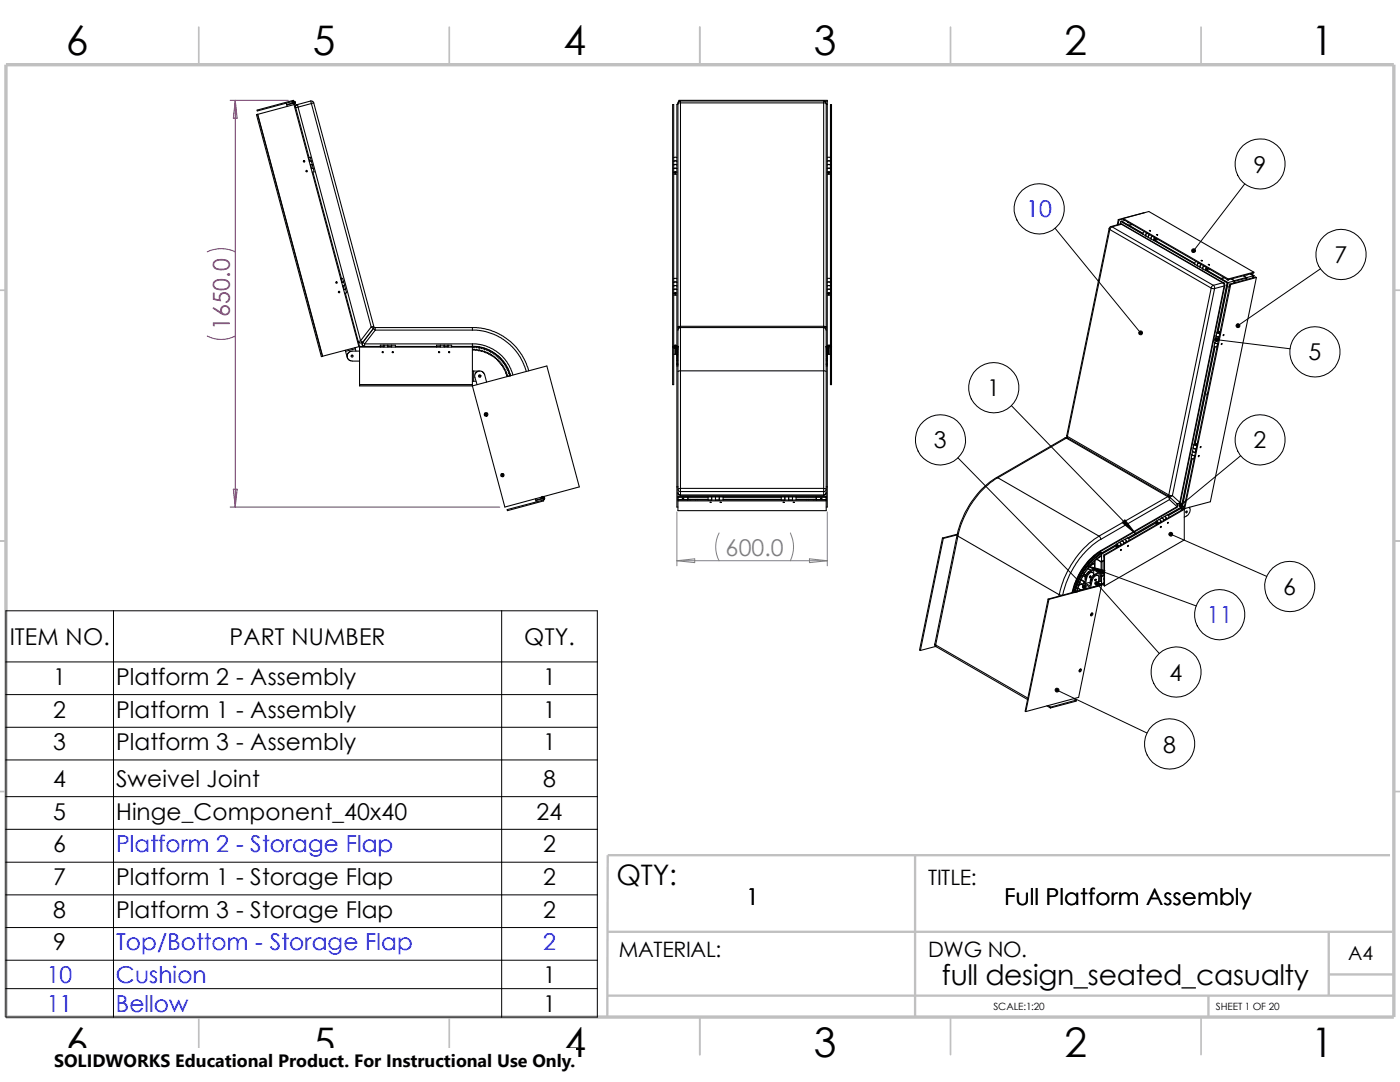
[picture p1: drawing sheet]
<svg xmlns="http://www.w3.org/2000/svg" width="279mm" height="216mm" viewBox="0 0 279 216" stroke-linecap="round" stroke-linejoin="round" font-family="sans-serif">
<g fill="none" stroke="#c0c0c0" stroke-width=".34">
<path d="M39.7 5.4v7.5M89.7 5.4v7.5M139.7 5.4v7.5M189.7 5.4v7.5M239.7 5.4v7.5M-.1 57.9h1.3M278.2 57.9h1.2M-.1 107.9h1.3M278.2 107.9h1.2M-.1 157.9h1.3M278.2 157.9h1.2M39.7 202.9v7.5"/>
<path d="M89.7 202.9v7.5M139.7 202.9v7.5M189.7 202.9v7.5M239.7 202.9v7.5"/>
</g>
<path d="M182.6 170.6v32.3M277.4 170.6h-156.1l-.1 32.3M121.2 198.7h157M121.2 185.9h156.7M241.2 198.7v4.2M265.2 185.9v12.8M265.2 194.4h13" fill="none" stroke="#c0c0c0" stroke-width=".47"/>
<path d="M1.2 12.9h277v190h-277z" fill="none" stroke="#c0c0c0" stroke-width=".68" stroke-linecap="butt"/>
<g fill="none" stroke="#000" stroke-width=".21">
<path d="M51.3 22l7.2-2 .1 .2-7.2 1.9zM51.4 22.8h.1M51.4 22.8l-.2 .1 12.9 48.3 .2-.1M51.4 22.8l12.9 48.3M51.4 22.8l13 48.3M58.3 20.3v.3M58.3 20.6h.1M58.3 20.6l-1.1 .3-.1-.3M58.4 20.6l-.1-.1a.32 .32 0 0 1 .5-.2 .32 .32 0 0 1 0 .5M58.4 20.7l-1.2 .3 .1 .2M58.7 20.9l12.9 48.3M58.7 20.9l-7.3 1.9"/>
<path d="M58.7 20.9l.1-.1 2.9 10.7M58.8 20.4a.16 .16 0 0 1-.1 .3 .15 .15 0 0 1-.2-.2 .16 .16 0 0 1 .3-.1v.1M59.4 20.9l-.4 .1v.5M59.4 20.9l.1 .5M59.5 21.4l12.5 46.6M59.5 21.4l-.5 .1M60.7 32l-.2 .3a.15 .15 0 0 0 .3 0 .16 .16 0 0 0-.1-.3v.1M61.2 34l-.2 .2a.15 .15 0 0 0 .3 0 .15 .15 0 0 0-.1-.2M61.6 31.5l.2 .7M61.6 31.5h-.1M61.6 31.5l.3-.1 .2 .7M61.8 32.2h-.1"/>
<path d="M62 32.9h-.1M62 32.9l.2 .8M62 20.2l.1 .5M62 20.2l-2.6 .7M62 20.2h.4l.2 .3M62.1 32.1l.2 .7M62.1 33.7h.1M62.1 32.1l-.3 .1M62.1 20.7l-2.6 .7M62.1 20.7l12 44.5M62.3 32.8l.2 .8M62.3 32.8l-.3 .1"/>
<path d="M62.4 34.3l5.8 21.3M62.5 33.6l-.3 .1M62.5 33.6l.2 .7-.4 .1M62.6 20.5l-.5 .2M62.6 20.5l12 44.6M134.2 20.9h.3v55.9h-.3zM134.5 33.7h.6M134.5 32.2h.6M134.5 31.5h.6M134.5 34.5h.2M134.5 32.9h.6zM134.6 34.3l.3 .1z"/>
<path d="M134.7 34.5v.3h-.2M135.1 34.4l-.6-.1 .3 .2v.3h.3M135.3 20.8h-.2v80.4h.2M135.5 20.2v-.2h29.6v81.2h-.2M135.5 20.2h.1M135.8 20.2h-.3l-.2 .5M135.8 20.2v.3M135.8 20.2h28.6v.3M135.8 20.5l-.5 .1v52.4M135.8 20.5v44.6M135.8 20.5h28.6M164.4 20.5v44.6"/>
<path d="M164.4 20.1l.4 .3 .1 .3M164.4 20.5l.5 .2M164.6 20.2h.5M164.9 20.7v45.2M164.9 20.8h.2M165.1 34.5h.3M165.1 32.9h.6zM165.1 31.5h.6M165.1 33.7h.6M165.1 32.2h.6M165.3 34.3l.3 .1zM165.4 34.5v.3h-.3"/>
<path d="M165.7 20.9h.2v55.9h-.2zM165.8 34.4l-.7-.1 .4 .2v.3h.2M67.1 56.2l-.1 .2a.15 .15 0 0 0 .3 0 .15 .15 0 0 0-.2-.2v.1M67.6 58.1l-.1 .2a.16 .16 0 0 0 .3 .1 .18 .18 0 0 0-.2-.3v.1M68 55.6h.1M68.1 55.6l.3-.1 .4 1.5M68.1 55.6l.2 .7M68.2 56.3h.1M68.3 56.3h.3zM68.4 57.1h.1M68.5 57.1l.2 .7M68.6 57.8h.1"/>
<path d="M68.8 57l.2 .7M68.8 57l-.3 .1M68.9 58.5l2.9 10.6M69 57.7l.2 .7-.4 .1M69 57.7l-.3 .1M134.5 57.8h.6M134.5 57l.6 .1zM134.5 56.3h.6M134.5 55.6h.6M134.5 58.6h.2M134.6 58.5h.3zM134.7 58.6v.3h-.2"/>
<path d="M135.1 58.5l-.5-.1-.1 .1 .3 .1v.3h.3M165.1 58.6h.3M165.1 57l.6 .1zM165.1 57.7l.6 .1zM165.1 55.6h.6M165.1 56.3h.6zM165.3 58.5h.3zM165.4 58.6v.3h-.3M165.7 58.5h-.6l.4 .1v.3h.2M221.4 45.6l.1 .2M221.4 45.6l-8.5 41.3M221.5 45.8l20.2 11.7"/>
<path d="M221.5 45.8l-8.5 41.3M221.7 45.2l.2 .1M221.7 45.2l-.3 .4M221.9 45.3l-.4 .5M221.9 45.3l20.2 11.6M223.2 43.8l.1 .1M223.2 43.8l-.2 1.1M223.3 43.9l-.2 .9M223.6 44.7h.2M223.6 44.7l-1.9 .5M223.6 44.7h.3M223.7 44.2l5 2.9"/>
<path d="M223.7 44.2l-.1 .5M223.7 44.2l4.4 2.4M223.8 44.7h.1M223.8 44.7l-1.9 .6M223.8 44.7l20.2 11.7M223.9 44.2h.1M223.9 44.7l20.3 11.7h-.2M224.2 43.6l5.1-1.4 20.9 12.1M224.2 43.6l20.9 12.1M224.2 43.6v.2l20.9 12M224.2 43.7l-.9 .2M224.5 44l-.6 .2 1.4 .8"/>
<path d="M225.1 44.3l.2 .1M225.3 45h.1M225.3 45l2.8 1.6M225.9 44.8l-.6 .2M228.3 42.5l-5.1 1.3M228.4 46.2l-.3 .3 .1 .3M228.7 47.1l-.1-.3 .3-.3 .5 .3-.2 .4v.2M228.7 47.1l.5 .3M229.2 47.4l.5 .3M229.4 46l.2 .1zM229.7 47.7l.6 .3M230.3 48l8.2 4.7"/>
<path d="M230.5 48l7.9 4.6M230.5 48l7.9 4.5M230.5 47.9l.1 .1M230.7 47.7h.1M230.7 47.7l-.1 .3M230.8 47.6l-.3 .4a.28 .28 0 0 1-.3-.3 .28 .28 0 0 1 .3-.2l-.5-.4-.3 .2v.4M230.8 46.8l.3 .1zM230.9 47.7h-.2M231.1 47.8l-.5 .2M238.7 52.2l-.3 .3 .1 .2 1.1 .6M239 53v-.3l.2-.2 .6 .3-.3 .3 .1 .2M239.6 53.3l.5 .4"/>
<path d="M239.7 52h.2zM240.1 53.7l4.8 2.7M240.3 53.1l.5 .3-.1 .1a.25 .25 0 0 0-.2 .3 .25 .25 0 0 0 .3 .2 .25 .25 0 0 0 .2-.4h.1M240.3 53.1l-.3 .2 .1 .4M240.3 53.1l-.2 .2v.4M240.8 53.9l4.2 2.5M240.8 53.9l2.9 1.7M240.9 53.9h.1M241 53.7h.1M241 53.7l-.1 .2M241.2 53.6l-.2 .1M241.5 53.8l-.6 .1"/>
<path d="M241.7 57.5l-8.4 41.3M241.7 57.5l.7 .1M242.1 56.9l-.3 .3-.1 .3M242.1 56.9l.3 .4v.3M242.4 57.6l-8.4 41.3M243.6 55.6h.1M243.7 55.6l1.4 .8M243.7 55.6h.1M244 56.4l-1.9 .5M244 56.4l.3 .3v.4M244.2 56.4l.2 .2v.4M244.3 57.1l-1.9 .5"/>
<path d="M244.3 57.1l-8.8 43.1M244.3 55.4l-.6 .2M244.4 57l-.1 .1M244.4 57l-8.8 43.2h-.1M244.9 55.8h.3M244.9 56.4l-2 9.9M245 56.4h-.1M245 56.4l-2 9.9M245.1 56.4l-2 9.8M245.1 55.7v.1M245.4 57.1l-.1 .1M245.4 56.9l-.1 .5"/>
<path d="M245.4 56.7l-9.1 44.7M245.4 56.7l.2 .1M245.6 56.8l-9.2 44.7M245.7 55.7l.6 .3M246.3 56h.1M246.3 56l.1 .1M246.3 56v.5l.1-.5M246.3 56l-1.2 .4M246.4 56.1l-.1 .3M248.2 55l.5 .4M248.7 55.4l-2.4 .6M248.7 55.4h.2"/>
<path d="M248.7 55.4l.1 .1M248.8 55.5l-2.4 .6M248.8 55.5l-.1 .3M248.9 55.4l-.1 .4M248.9 54.8l-.2 .1M249.6 54.6l.7 .4M250.1 55l-.1 .5M250.1 55l-1.2 .4M250.1 55l-.6-.3 .6 .3M250.1 55v.5M250.2 54.3l-5.1 1.4M250.2 54.3v.2l-5.1 1.3"/>
<path d="M250.3 55h-.2M250.3 55l-.1 .4M250.7 55.4l-.1-.1-5.2 1.4M250.7 55.4l-5.1 1.4M250.7 55.4l-9.1 44.7-5.2 1.4M64.4 71.1h-.1M68.9 69.9l.1 .2M69 70.1l.3 1.2M70.8 69.3l.1 .3M70.9 69.6l-1.9 .5M70.9 69.6l.1 .5M71.6 69.2l-7.2 1.9"/>
<path d="M71.8 70.1h-1.9l-.5 .5-.1 .5 .1 .4 .5 .5 1.9 .1M71.8 76.8h22.5zM71.8 69.3h22.5M71.8 69.1l4.8 .1M71.8 69.1v7.9h22.5M71.8 69.1l-.2 .1M72 68l-.5 .2 .3 .3 .5-.2M72 68l.4 .3M72.3 68.3l-.1 .3 .2 .4a.19 .19 0 0 0 .3 .1 .19 .19 0 0 0 .1-.3v-.2M72.4 68.3l.4 .3M72.8 68.6h21.5M74.1 65.2l-2.1 2.8"/>
<path d="M74.1 65.2l.4 .4M74.5 65.6l.4 .3M74.5 65.6l-2.1 2.7M74.6 65.1l-.5 .1M74.6 65.1l-.1 .5M74.9 65.4v.5M74.9 65.4h19.4M74.9 65.9l-2.1 2.7M74.9 65.9h19.4M74.9 65.4l-.4 .2M76.6 69.2v.1M76.6 68.9v.3"/>
<path d="M77.4 69.2h.7M77.4 69.2v.1M77.4 68.9v.3M78.1 69.2v.1M78.1 68.9v.3M78.9 69.3v-.4h-3v.4M78.9 69.1l9 .1M87.9 68.9v.3M87.9 69.2v.1M88.6 68.9v.3M88.6 69.2h.8M88.6 69.2v.1"/>
<path d="M89.4 68.9v.3M89.4 69.2v.1M90.1 69.3v-.4h-3v.4M90.1 69.1h4.2M94.3 68.6l1.4 .1 1.2 .3 2.1 1.1 1.2 .9 1 1.2 .7 1.4 .5 1.2M94.3 68.6v.5M94.3 65.4v.5M94.3 65.4h1.7l2 .6 2.4 1.1 1.4 1 1.2 1.2 1.2 1.6 .8 1.6 .5 1.5M94.3 69.8h.1M94.3 69.1h.1M94.3 69.1l1.2 .1 1.6 .4 2 1.1 .9 .9 .9 1.1 1 2.3M94.3 65.9h1.3l1.5 .3 1.9 .7 1.8 1 1.3 1.2 1.2 1.4 1 1.7 .7 1.9"/>
<path d="M94.3 69.1l.1 .2 .2-.2M94.3 69.1v7.9M94.3 69.8l.1-.1 .2 .1M94.3 77l14.8-4 6.5 24.2-14.8 4zM94.3 74h1.5M94.3 76.1h.7M94.5 74v2.1M94.6 69.8h.1M94.6 69.1l.2 .2 .2-.2 .1 .3 .2-.2 .2 .2 .2-.2 .1 .3 .2-.2M94.6 69.8l.1-.1 .2 .2M94.6 69.1h.1M94.9 69.9l.2-.2 .1 .2"/>
<path d="M94.9 69.9h.1M95.2 69.9l.2-.1 .1 .2 .2-.2 .1 .2 .2-.1 .1 .2 .2-.1 .1 .2M95.2 69.9h.1M96 69.3h.1M96 75a.23 .23 0 0 1-.3 .3 .23 .23 0 0 1-.2-.4 .23 .23 0 0 1 .4 0l.1 .1M96 69.3l.1 .3 .3-.2v.2l.2-.1M96.4 70.2l.2-.1 .1 .2M96.4 70.2h.1M96.6 69.5h.1M96.6 69.5l.1 .3 .3-.2M96.7 74.8l-.3-.6-.4-.2-.6 .1-.5 .3-.2 .9 .5 1.5M96.7 70.3l.2-.1 .1 .2 .2-.1 .1 .2 .2-.1 .1 .3 .2-.1v.2l.3-.1v.3"/>
<path d="M96.7 74.8l.4 1.4M96.7 70.3h.1M97 69.6h.1M97 69.6l.1 .2 .2-.1 .1 .3 .2-.2M97.6 69.8l.1 .3 .2-.1M97.6 69.8h.1M97.9 70l.1 .3 .2-.1M97.9 70h.1M98.1 71l.2-.1 .1 .3M98.1 71h.1M98.2 70.2l.1 .2h.2M98.2 70.2h.1"/>
<path d="M98.4 71.2l.2-.1v.2M98.4 71.2h.1M98.5 70.4h.1M98.5 70.4l.1 .3 .2-.2M98.6 71.3h.1M98.6 71.3h.2v.2h.3v.3M98.8 70.6v.2l.3-.1v.3h.3l-.1 .2h.3M98.8 70.5h.1M99.1 71.8h.1M99.1 71.8l.3-.1-.1 .3M99.4 72h.1M99.4 72h.2l-.1 .2h.3l-.1 .2"/>
<path d="M99.6 71.2v.3l.3-.1-.1 .3h.3l-.1 .3 .3-.1M99.6 71.2h.1M99.7 72.4h.3l-.1 .3h.3l-.1 .2h.3l-.1 .3h.2v.2M99.7 72.4h.1M100.3 72l-.1 .2h.3M100.3 71.9h.1M100.5 73.4l.2 .1-.1 .2 .2 .1v.2M100.5 73.4h.1M100.5 72.2v.3h.3M100.5 72.2h.1M100.8 72.5h.1M100.8 74h.1"/>
<path d="M100.8 72.5l-.1 .3h.2M100.8 74l.2 .1-.1 .2M100.9 74.3h.1M100.9 74.3l.2 .1-.1 .1 .2 .2-.1 .2 .2 .1-.1 .1 .7-.1M100.9 72.8l-.1 .2 .3 .1-.1 .2 .3 .1M100.9 72.8h.1M101.3 73.4h.1M101.3 73.4l-.2 .2 .3 .1-.1 .2 .3 .1M101.6 74l-.2 .3h.3l-.2 .2 .3 .1-.2 .3 .3 .1M101.6 74h.1M134.2 69.3h.3M134.2 69.2h.3"/>
<path d="M134.5 69.5h.2M134.7 69.5v1.2h-.2M134.8 69.5v1.2h.3M135.1 72.8h.1M135.1 72.5h.1M135.1 72.2h.1M135.1 71.9h.1M135.1 71.7h.1M135.1 71.2h.1M135.1 70.7h.1M135.1 70.5h.1M135.1 70.4h.1"/>
<path d="M135.1 70.2h.1M135.1 70h.1M135.1 69.8h.1M135.1 69.7h.1M135.1 69.6h.1M135.1 69.5h.1M135.1 69.4h.1M135.1 69.3h.1M135.1 69.2h.1M135.1 69.2l-.2-.3h-.3l-.1 .3 .1 .2h.2M135.1 72.8h.2M135.1 72.5h.2"/>
<path d="M135.1 72.2h.2M135.1 71.9h.2M135.1 71.7h.2M135.1 71.2h.2M135.1 70.7h.2M135.1 70.5h.2M135.1 70.4h.2M135.1 70.2h.2M135.1 70h.2M135.1 69.8h.2M135.1 69.7h.2M135.1 69.6h.2"/>
<path d="M135.1 69.5h.2M135.1 69.4h.2M135.1 69.3h.2M135.1 69.1h.2M135.1 73h.2M135.3 71.4l-.2 .1h.2M135.3 71h-.2h.2M135.3 69.2l-.2 .1h.2M135.3 73v28.9h29.6v-28.9M135.8 65.1l-.3 .1a.17 .17 0 0 0-.2 .1 .17 .17 0 0 0 .2 .2M135.8 65.1v.3M135.8 74l-.5 .1"/>
<path d="M135.8 65.4v8.6M135.8 65.4h-.3l-.2 .5M135.8 74v23.5M135.8 74h28.6M135.8 65.4h28.6M135.8 65.1h28.6M164.4 65.1v.3M164.4 74v23.5M164.4 65.4v8.6M164.4 65.1l.3 .1a.17 .17 0 0 1 .2 .1 .17 .17 0 0 1-.2 .2M164.4 74l.5 .1M164.4 65.3l.4 .3 .1 .3"/>
<path d="M164.9 71.4l.2 .1h-.2M164.9 71h.2h-.2M164.9 69.2l.2 .1h-.2M164.9 72.8h.2M164.9 72.5h.2M164.9 72.2h.2M164.9 71.9h.2M164.9 71.7h.2M164.9 71.2h.2M164.9 70.7h.2M164.9 70.5h.2M164.9 70.4h.2"/>
<path d="M164.9 70.2h.2M164.9 70h.2M164.9 69.8h.2M164.9 69.7h.2M164.9 69.6h.2M164.9 69.5h.2M164.9 69.4h.2M164.9 69.3h.2M164.9 69.1h.2M164.9 73h.2M164.9 65.9v7.1M165.1 69.5h.3"/>
<path d="M165.1 72.8h.1M165.1 72.5h.1M165.1 72.2h.1M165.1 71.9h.1M165.1 71.7h.1M165.1 71.2h.1M165.1 70.7h.1M165.1 70.5h.1M165.1 70.4h.1M165.1 70.2h.1M165.1 70h.1M165.1 69.8h.1"/>
<path d="M165.1 69.7h.1M165.1 69.6h.1M165.1 69.5h.1M165.1 69.4h.1M165.1 69.3h.1M165.1 69.2h.1M165.4 69.5v1.2h-.3M165.5 69.5v1.2h.2M165.7 69.3h.2M165.9 69.2h-.2l-.1-.3h-.3l-.2 .3 .2 .2h.1M241 78.6l-.1 .1M241 78.4l-.1 .5"/>
<path d="M242.3 69.1l-4 19.5M242.4 68.3l.2 .2h.4M242.4 68.3l-.1 .8 .6 .1M242.4 69.2l-3.9 19.4 4-19.4M242.6 67.7l.5 .2M242.6 67.7l-.2 .6M242.7 67l.3 .2h.2M242.7 67l.2 .2h.4M242.7 67l-.1 .7M242.9 69.2h.1M242.9 66.3l-.2 .7M243 68.5l-.1 .7"/>
<path d="M243 66.3l.3 .1zM243.1 67.9h.1M243.2 67.2l-.1 .7M243.2 67.2h.1M243.5 66.3h-.2l.2 .1M243.5 66.3l-.1 .1M243.5 66.1l-.6 .2v.2h.6M108 99.2v.3M108 99.6l.2-.5h.3l.2 .4-.2 .3M108 99.5l-1.1 .3-.1-.3M108 99.5h.1M108.1 99.6l-1.2 .3 .1 .3"/>
<path d="M135.1 97.2h.2M135.3 99.9h29.6M135.3 99.8h29.6M135.3 99.1h29.6M135.3 98.3l.2 .4 .3 .1a.5 .5 0 0 1-.5-.5zM135.3 99.7h.1M135.4 99.7v.1M135.4 99.7h1.8M135.4 99.2h5.9M135.8 98.8h.1M135.8 97.5v.6M135.8 97.5h-.2a.28 .28 0 0 0-.3 .3 .28 .28 0 0 0 .3 .2l.2 .1"/>
<path d="M135.8 98.8h28.6M135.8 97.5h28.6M135.8 98.1h28.6M135.8 98.1v.7M136.1 99.4h.4zM137.2 99.7v.1M137.2 99.2h.1M137.3 99.7h-.1M137.3 99.2h.1M137.3 99.7h.1M137.3 99.7h4M137.3 99.2v.6"/>
<path d="M137.5 99.7v.1M137.8 99.7l.1 .1M138.9 99.7l-.1 .1M139.3 99.7v.1M141.3 99.8v-.7h3v.7M142 99.1v.7M142.8 99.1v.7M143.6 99.1v.7M144.3 99.7h11.6M144.3 99.2h11.6M155.9 99.8v-.7h3v.7M156.6 99.1v.7"/>
<path d="M157.4 99.1v.7M158.2 99.1v.7M158.9 99.2h5.9M158.9 99.7h4M160.9 99.7v.1M161.3 99.7l.1 .1M162.4 99.7l-.1 .1M162.6 99.7v.1M162.9 99.2h.1M162.9 99.7h.1M162.9 99.2v.6M163 99.7v.1"/>
<path d="M163 99.7h1.8M163.7 99.4h.4zM164.4 98.8h.1M164.4 98.1v.7M164.4 98.8l.2-.1 .3-.4a.44 .44 0 0 1-.5 .5zM164.4 97.5v.6M164.4 97.5h.2a.28 .28 0 0 1 .3 .3 .28 .28 0 0 1-.3 .2l-.2 .1M164.8 99.7v.1M164.9 99.7h-.1M164.9 97.2h.2M198.9 95.3h.2M198.9 95.3a18.1 18.1 0 0 0-7.9 11.5"/>
<path d="M199.1 95.3a18.1 18.1 0 0 0-7.9 11.7M199.1 95.3l20.2 11.7M212.6 87.4h.2M212.6 87.4l-13.7 7.9M212.6 87.4h.5M212.8 87.4l-13.7 7.9M212.8 87.4l20.2 11.7M212.9 86.9l.1 .5M212.9 86.9l.1 .2M213 87.4h.1M213 87.1l20.3 11.7M213 87.1l.1 .3"/>
<path d="M213.1 87.4l20.2 11.7M213.1 87.4h-.3M233 99.1l.4 .6M233 99.1l-13.7 7.9M233.3 98.8l.7 .1M233.3 98.8v.3M233.3 99.1h.1M233.3 99.1h-.3M233.4 99.1l.1 .3-.1 .3M233.4 99.1l1.5 1.4M233.4 99.7l-13.7 7.9M233.4 99.7l1.5 1.4"/>
<path d="M234 98.9l-.4 .2h-.3M234 98.9l1.5 1.3M236.6 99.9l-.1 .4M237.7 91.4l-1.9 9.8M237.9 90.7l.1 .2h.4M237.9 90.7l-.2 .7 .6 .2M238 90l.3 .3 .2-.1M238.1 89.4l.4 .2 .2-.1-.2 .1zM238.3 88.7l-.4 2M238.3 91.6h.1M238.4 90.9l-.1 .7M238.5 88.7l.2 .1z"/>
<path d="M238.5 90.2h.1M238.7 89.6l-.2 .6M238.8 88.7h.1M238.9 88.6l-.1 .1 .1 .1M239 88.5l-.7 .2 .2 .2h.4M239.2 90.9h.1l-.1 .2zM101.2 101.7l7.3-1.9v.1l-7.2 2zM141.7 100.2h.2zM143.7 100.2h.2zM156.3 100.2h.2zM158.3 100.2h.2zM188.1 107.4h.2"/>
<path d="M188.1 107.4l-4.6 22.3 .2 .1M188.3 107.4l-4.6 22.4M191 106.8l.2 .2M191 106.8l-4.4 21.7M191.1 106.6l-3 .8M191.1 106.7l-2.8 .7M191.2 107l20.2 11.7M191.2 107l-4.5 21.7M209.2 119.5l.1 .1M209.2 119.5l-4.6 22.4 .1 .1M209.3 119.6l-4.6 22.4M211.4 118.7l-.1 .3"/>
<path d="M211.4 118.7h.6M214.1 118.2h.1M214.1 118.1l.2 .1M214.2 117.8l.3 .1M214.2 117.8l.4 .3M214.2 117.7l.3 .2M214.2 117.5l.5 .3M214.3 118.2l-5.1 1.3M214.3 118.2h.1M214.3 117.1l.4 .2M214.3 117.2l.5 .2M214.4 117.1l.3 .2"/>
<path d="M214.4 116.9l.5 .2M214.5 116.8l.3 .2M214.5 117.9l.1 .2M214.5 117.9h.1M214.5 116.5l.4 .2M214.5 116.6l.5 .2M214.6 117.6h.1M214.6 117.6l.1 .2M214.6 116.5l.3 .2M214.6 117.6l-.4-.2 .4 .2M214.6 116.3l.5 .2M214.7 117.3l.1 .1"/>
<path d="M214.7 116.2l.3 .2M214.7 117.3h.1M214.7 117.8l-.2 .1M214.8 117l.1 .1M214.8 116l.4 .2M214.8 117h.1M214.8 117.4l-.2 .2M214.9 117.1l-.2 .2M214.9 116.7l.1 .1M214.9 115.7l.4 .2M214.9 116.7h.1M214.9 115.6l.4 .1"/>
<path d="M215 116.8l-.2 .2M215 115.6l.3 .1M215 116.4h.1M215 116.4l.1 .1M215 115.4l.5 .2M215.1 117.6l-.3 .4 .2 .1-.5 .1 .1-.1M215.1 116.5l-.2 .2M215.1 115.2l.3 .2M215.1 117.3l.6 .4M215.1 117.6h.1M215.1 116v.1M215.1 116.1l.1 .1"/>
<path d="M215.1 116l-.3-.1 .3 .2M215.2 117.3l-.2 .1 .1 .2M215.2 116.2l-.2 .2M215.2 115.1l.4 .2M215.2 117.3h.1M215.2 115l.4 .1M215.3 115.7h.1M215.3 116.5v.2M215.3 115.7v.2M215.3 114.9l.3 .2M215.3 116.7l1-.2-1 .3M215.3 115.9l-.2 .1"/>
<path d="M215.3 116.5v.1M215.3 114.8l.5 .2M215.3 116.7h.1M215.3 116.7l-.2 .4 .1 .2M215.4 115.4h.1M215.4 115.4l.1 .2M215.5 114.5l.4 .2M215.5 115.6l-.2 .1M215.6 116.1h.1M215.6 116.1l-.2 .1 .1 .2-.2 .1M215.6 115.1h.1M215.6 115.1v.2"/>
<path d="M215.6 115.3l-.2 .1M215.6 114.2l.5 .2M215.6 115.7l.9 .5M215.7 115.6l.8 .5M215.7 114.9l.1 .1M215.7 114l.4 .2M215.7 114.8l-.3-.2 .3 .3M215.7 114.8v.1M215.7 117.8h.1M215.8 117.7v.1M215.8 117.8h.1M215.8 115l-.2 .1"/>
<path d="M215.8 114l.3 .2M215.8 115.6l-.2 .1v.4M215.8 113.9l.4 .3M215.8 115.6h.1M215.9 114.5h.1M215.9 114.5v.2M215.9 114.5l-.3-.2 .3 .2M215.9 114.7l-.2 .1M216 113.6l.5 .3M216.1 114.2h.1M216.1 114.4l-.2 .1M216.1 114.2v.2"/>
<path d="M216.1 115h.1M216.1 115l-.3 .4v.2M216.1 113.5l.4 .1M216.1 113.5l.3 .2M216.2 113.4l.4 .2M216.2 114.6l-.1 .4M216.2 114.2h-.1M216.2 114v.2M216.2 113.9l-.3-.2 .3 .3M216.2 114.6l.4 .2M216.2 113.9v.1M216.3 114.5l.4 .3"/>
<path d="M216.3 114.5l.4 .2M216.3 113.2l.3 .2M216.3 116.2v.2l1.4 .9M216.4 113.1l.4 .2M216.4 114.5l-.2 .1M216.4 113.7l.1 .2M216.4 114.5h.1M216.5 113.6l-.1 .1M216.5 113.9h-.3M216.5 113.6h.1M216.5 112.9l.3 .2M216.5 116.2h-.2"/>
<path d="M216.6 114.2h.1M216.6 115l-.5-.2 .4 .3M216.6 114.2l-.2 .1v.2M216.6 112.8l.4 .3M216.6 113.4v.2M216.6 113.4h.1M216.7 112.6l.3 .2M216.7 115.2l-.2 1.1-.2-.1M216.7 115.2l.2 .1M216.8 112.6l.4 .2M216.8 113.3l-.2 .1M216.8 113.1v.2"/>
<path d="M216.8 113.1h.2M216.8 113.1h.1M216.9 115.3l-.2 1.1M216.9 113.7h.1M216.9 113.7h-.2l-.1 .5M216.9 112.4l.4 .2M217 112.3l.4 .3M217 112.8h.1M217 113.5l.7 .3M217 112.8v.3M217 112.8h.2M217.1 113.5h.1"/>
<path d="M217.1 113.5h-.1v.2M217.1 112.1l.4 .2M217.1 113.4l.7 .4M217.2 112.1l.3 .2M217.2 112.1l.4 .2M217.2 114.1l1.1-.6 1.4 .8-.2 .1M217.2 114.1l.2 .1M217.2 114.1a1.3 1.3 0 0 0-.6 1.6M217.3 112.6h.1M217.3 112.6l-.1 .2M217.3 113.2h-.2v.3M217.3 113.2h.1"/>
<path d="M217.4 114.2l-.4 .3-.3 .7M217.4 111.8l.4 .3M217.5 112.3l-.1 .3M217.5 112.3h.1M217.5 113l-.2 .1M217.5 112.9l-.2 .1v.2M217.6 115l-.2 .1M217.6 117.2l-1.9 .5M217.6 111.7l.3 .1M217.6 111.6l.3 .2M217.6 116.2l-.9 .2M217.6 111.6l.5 .3"/>
<path d="M217.7 116.3l-.2 .1 .1 .1M217.7 112.1l-.1 .2M217.7 112.1h.1M217.7 112.1l-.3-.2 .3 .2M217.8 115.8l.1 .1M217.8 115.8l-.2 1.1-.9-.5M217.8 111.4l.3 .2M217.9 112.5h.1M217.9 112.5l-.3 .2-.1 .2M217.9 112.3l.3 .2-.3-.1M217.9 112.3h.2M217.9 111.8l-.1 .3"/>
<path d="M217.9 111.8l.2 .1M217.9 112.3v.2M217.9 115.9l-.2 1.4M217.9 111.8h.1M217.9 115.9a1.04 1.04 0 0 1 1.3-1l.1 .6-.3 1.4-1.3 .4M218.1 114.3l-.4-.2-.4 .1-.5 .6-.1 .4M218.1 111.2l.3 .2M218.1 112.3h.1M218.1 111.2l.4 .3M218.1 111.6v.3M218.1 111.6l.2 .1M218.1 111.6l-.3-.2 .5 .3"/>
<path d="M218.1 111.6h.1M218.3 114.7a1.26 1.26 0 0 0-.6 1.6M218.3 111l.3 .2M218.3 114.7l.1 .1M218.3 113.7l.9 .5-.9 .5M218.3 113.7l-.9 .5M218.3 112.4l-.8 .5M218.3 113.7v1M218.3 112.4l.1 .1M218.3 114.7a.51 .51 0 0 0-.5-.5 .51 .51 0 0 0-.5 .4l-.4 .7M218.3 112.1h.1M218.3 112.1h-.2v.2"/>
<path d="M218.4 111.4l-.1 .3M218.4 111.4l.1 .1M218.4 111.4h.1M218.4 114.8l-.5 .6-.1 .4M218.4 112.5h.1M218.4 112.5v1.1M218.5 111.9v1.7M218.5 112.3l-.2 .1M218.5 111.9h-.1l-.1 .2M218.5 110.8l.4 .2M218.5 111.9h.1M218.6 115.6l-.1 .1z"/>
<path d="M218.6 111.2l-.1 .3M218.6 111.2l.2 .1M218.6 111.2l-.3-.2 .5 .3M218.6 111.2h.1M218.7 111.7h-.1l-.1 .2M218.7 111.7h.1M218.8 111.5l1 .6M218.9 111l-.1 .3M218.9 111h.1M218.9 111.5h-.1l-.1 .2M218.9 111.5h.1M219 110.4l.4 .3"/>
<path d="M219.1 110.8h.1M219.1 110.8l-.1 .3-.1-.1M219.1 110.8l-.3-.2 .3 .2M219.1 114.9a1.06 1.06 0 0 0-1.3 .9M219.2 111.4h.1M219.2 111.4l-.2-.1-.1 .2M219.2 110.3l.4 .2M219.3 114.3l-.9 .5M219.3 114.3v1.7M219.3 116h-.1M219.3 114.3l.2 .1M219.3 116h.2"/>
<path d="M219.3 107a18.7 18.7 0 0 0-7.9 11.7M219.3 107l.4 .6M219.4 110.7l-.2 .2-.1-.1M219.5 110.2l.3 .2M219.5 116.8l-.4-.3 .4 .3M219.5 116.8h.1M219.5 111l.1 .1M219.5 116.8l-1.2 .3M219.5 116.8l.2-.1-4.9 1.3 .9-.2M219.5 114.4v1.6M219.6 110.1a12.9 12.9 0 0 0-5.5 8.1M219.6 110.5l-.1 .2h-.1"/>
<path d="M219.6 110.5h.1M219.6 111.1h.1M219.6 111.1l-.1-.1-.1 .3-.1-.1-.1 .2M219.7 109.9a13.3 13.3 0 0 0-5.7 8.3h.1M219.7 109.9l-.1 .2M219.7 110.9l.1 .1M219.7 114.9l.1 .1M219.7 107.6a17.6 17.6 0 0 0-7.6 11.1M219.8 112.1h.1M219.8 112.1l-.1 3.9h-.2M219.8 115h.1M219.8 115v.1"/>
<path d="M219.8 115.1v1.5l-.6-.4 .6 .4M219.8 110.4v1.7M219.8 110.4l-.1 .2-.1-.1M219.8 116.6v.2M219.8 111l-.1-.1-.1 .2M219.8 116.8l-10.5 2.8M219.8 116.8l-4.5 22.3-10.6 2.9M219.8 110.4h.1M219.8 111h.1M219.9 112.1v2.9M220.3 115.4v.3M220.3 111v.2"/>
<path d="M220.3 116.3l-.5 .3M220.3 111.8l-.5 .3M220.3 114.8l-.5 .3M220.3 110.7l.1 .1M220.3 110.7v6.1l.1 .1M220.3 116.5l-.5 .3M220.3 116.4l-.5 .2M220.3 111.9l-.4 .2M220.3 114.7l-.4 .3M220.3 111h.1M220.4 110.8v6.1M222.8 109v.3"/>
<path d="M222.8 109l.2 .1M222.8 109h.1M222.8 108.7l-3 1.7M222.8 108.8l-3 1.7M222.8 108.9l-3 1.7M223 109.1v.1M223 109.1h.1M223.2 109v.1M223.2 109v-.2a.25 .25 0 0 0-.2-.3 .25 .25 0 0 0-.3 .3 .25 .25 0 0 0 .2 .3h.1M223.4 108.2l.2 .1 .1 .4M223.4 108.2l-.6 .4M223.6 109.7h.2l-.1 .2z"/>
<path d="M223.7 108.7l-.5 .3M223.7 108.7v.1M223.9 107.9l-.5 .3M223.9 107.9l.3 .2 .1 .3M223.9 108l.3 .2 .1 .3M224.3 108.4h.1M224.4 107.7l.3 .1 .1 .3M224.4 107.7l.6-.4 .3 .5M224.4 107.7l-.5 .2M224.8 108.1l-.5 .3M224.8 108.1h.1M230.7 104.4l.2 .1"/>
<path d="M230.7 104.4v.3M230.7 104.1l-5.7 3.3M230.7 104.2l-5.5 3.2M230.8 104.3l-5.6 3.2M230.8 104.4h-.1M230.8 104.1l.2 .3zM230.9 104.5v.1M230.9 104.5h.1M231.2 104.4l-.3-.4h-.2l.1 .4 .2 .2M231.2 104.4h.1M231.3 103.7l-.5 .3M231.3 103.7l.3 .1 .1 .3"/>
<path d="M231.7 104.1l-.5 .3M231.7 104.1h.1M231.8 103.4l-.5 .3M231.8 103.4l.3 .1 .1 .3M231.8 103.4h.2l.2 .4M232.4 103.1l.6-.4 .3 .6M232.4 103.1l-.6 .3M232.4 103.1h.2l.1 .4M232.7 103.5l-.5 .3M232.7 103.5h.1M234.8 101.3l-15.2 8.8M234.8 100.5l.1 .1a.51 .51 0 0 1-.1 .7"/>
<path d="M234.9 100.5l.1 .3-.1 .3M234.9 101.1l-.1 .2M234.9 101.1l-15.2 8.8M235.5 100.2l-.3 .3h-.3M235.5 100.1l-.2 .4h-.4M235.7 101.3l.1 .1M235.8 101.4h.1l-.1 .3M235.8 101.4l-2.6 1.5M235.8 101.2l-2.8 1.5M235.8 101.2v.1l-2.7 1.5M235.8 101.4v.4M235.9 101.1h.1"/>
<path d="M236 101.1l1.9-9.6-2 9.6-.1 .1M236 101.1l-.1 .6M236.3 101.4l.1 .1M236.3 101.4l-.5 .3M236.3 101.6h-.1l-15.9 9.1M236.3 101.6l-15.9 9.2M236.3 101.6v6.1l-15.9 9.2M236.3 101.2l-.1-.1-.1 .5M236.4 101l-.4 .1M236.6 100l-.1 .2M236.6 101.4l-.3 .2M236.7 102a.16 .16 0 0 1 .2 .2 .16 .16 0 0 1-.2 .1z"/>
<path d="M236.8 102l-.1 .2M237.3 101.3a1.12 1.12 0 0 1-.5 1.7l-.5 .2M237.4 101.2v.2M186.6 128.5v.3l.2 .2M186.6 128.5l.1 .2M186.7 128.7l.1 .3M186.7 128.7l18.4 10.6M186.7 129l-3 .8M186.8 129l18.3 10.6M214.3 139.4l.5 .3M214.8 139.7l-5.1 1.4M214.8 139.7v.2l-5.2 1.4"/>
<path d="M215.4 133.8h.2v-.2l-.2 .3M215.5 133.6l.1-.1a.26 .26 0 0 1 .1 .4 .26 .26 0 0 1-.4 0zM217.8 122.4l.1-.1a.25 .25 0 0 1 .1 .4 .25 .25 0 0 1-.4 .1zM217.8 122.4v.2h-.1M217.8 122.4l-.1 .3M208.9 140.8l.7 .5M209.2 140.8l.5 .3M209.7 141.1l-.1 .2"/>
<circle cx="230.5" cy="47.7" r=".13"/>
<circle cx="240.8" cy="53.7" r=".13"/>
<circle cx="241.3" cy="52.8" r=".09"/>
<circle cx="70.3" cy="71.1" r=".2"/>
<circle cx="76.4" cy="70.3" r=".13"/>
<circle cx="78.4" cy="70.3" r=".13"/>
<circle cx="87.6" cy="70.3" r=".13"/>
<circle cx="89.7" cy="70.3" r=".13"/>
<circle cx="134.8" cy="69.2" r=".16"/>
<circle cx="165.4" cy="69.2" r=".16"/>
<circle cx="243.8" cy="68.6" r=".09"/>
<circle cx="244.2" cy="66.8" r=".09"/>
<circle cx="97" cy="82.7" r=".18"/>
<circle cx="97" cy="82.7" r=".36"/>
<circle cx="100.3" cy="94.8" r=".33"/>
<circle cx="100.3" cy="94.8" r=".14"/>
<circle cx="108.4" cy="99.4" r=".18"/>
<circle cx="239.6" cy="89.2" r=".09"/>
<circle cx="217.5" cy="115.1" r=".18"/>
<circle cx="218.6" cy="115.8" r=".17"/>
<circle cx="223" cy="108.8" r=".13"/>
<circle cx="225.1" cy="109" r=".11"/>
<circle cx="231.7" cy="105.2" r=".09"/>
<circle cx="233.1" cy="104.3" r=".11"/>
</g>
<g fill="none" stroke="#000" stroke-width=".2">
<path d="M248.4 36.7l-10.2 13.3M210.6 45.6l17 20.8M263.5 53.6l-16.4 11.4M242.8 67.8l14.7 1.8M191.2 91.4l25.2 25.7M201.8 80.9l24.9 25.7M247.6 90.9l-11.9 9.9M217 112.9l21.7 8M218.9 116.4l12.5 14M233.6 106.6l19.2 8.4M1.2 121.9h118v81h-118zM1.2 132.1h118"/>
<path d="M1.2 138.6h118M22.6 121.9v81M100.1 121.9v81M210.9 137.7l18 8.6M1.2 145.1h118M1.2 151.6h118M1.2 159h118M1.2 165.5h118M1.2 172h118M1.2 178.6h118M1.2 185.1h118M1.2 191.6h118"/>
<path d="M1.2 197.3h118"/>
<circle cx="251.5" cy="32.7" r="5"/>
<circle cx="207.4" cy="41.7" r="5"/>
<circle cx="267.6" cy="50.8" r="5"/>
<circle cx="198.3" cy="77.4" r="5"/>
<circle cx="262.4" cy="70.2" r="5"/>
<circle cx="187.7" cy="87.8" r="5"/>
<circle cx="251.5" cy="87.8" r="5"/>
<circle cx="257.4" cy="117" r="5"/>
<circle cx="234.7" cy="134.1" r="5"/>
<circle cx="243.4" cy="122.7" r="5"/>
<circle cx="233.4" cy="148.4" r="5"/>
</g>
<path d="M45.9 20h11.6M46.9 20v81.2M46.9 20l.4 3.6h-.7zM41.4 50.2a6.5 6.5 0 0 1 5.5 0M41.4 67.1a6.1 6.1 0 0 0 5.5 0M46.6 97.6h.7l-.4 3.6zM45.9 101.2h53.8" fill="none" stroke="#a0006e" stroke-width=".2"/>
<path d="M135.1 102.2v10.7M135.1 111.9h30M135.1 111.9l3.5-.4v.8zM143.5 106.3a6 6 0 0 0 0 5.6M157.7 106.3a6.4 6.4 0 0 1 0 5.6M161.5 111.5l3.6 .4-3.6 .4zM165.1 102.2v10.7" fill="none" stroke="#808080" stroke-width=".2"/>
<g fill="#000" stroke="#000" stroke-width=".2">
<path d="M217 112.9l3.5 .9-.3 .8zM224.5 103.7l2.2 2.9-2.8-2.3z"/>
<circle cx="238.2" cy="50" r=".39"/>
<circle cx="227.6" cy="66.4" r=".39"/>
<circle cx="242.8" cy="67.8" r=".38"/>
<circle cx="247.1" cy="65" r=".38"/>
<circle cx="216.4" cy="117.1" r=".38"/>
<circle cx="218.9" cy="116.4" r=".37"/>
<circle cx="233.7" cy="106.6" r=".38"/>
<circle cx="235.7" cy="100.8" r=".38"/>
<circle cx="211" cy="137.7" r=".39"/>
</g>
<path d="M10.8 209.2h104.1v6.7h-104.1z" fill="#fff"/>
<g font-size="8.1">
<text x="13.2" y="10.9">6</text>
<text x="62.4" y="10.9">5</text>
<text x="112.4" y="10.9">4</text>
<text x="162.4" y="10.9">3</text>
<text x="212.4" y="10.9">2</text>
<text x="261.7" y="10.9">1</text>
<text x="13.2" y="210.9">6</text>
<text x="62.4" y="210.9">5</text>
<text x="112.4" y="210.9">4</text>
<text x="162.4" y="210.9">3</text>
<text x="212.4" y="210.9">2</text>
<text x="261.7" y="210.9">1</text>
</g>
<g font-size="5.6">
<text x="123" y="176.7">QTY:</text>
<text x="188" y="196.5">full design_seated_casualty</text>
</g>
<g font-size="4.6">
<text x="250.2" y="34.5">9</text>
<text x="266.3" y="52.5">7</text>
<text x="261.2" y="71.9">5</text>
<text x="197" y="79.1">1</text>
<text x="186.4" y="89.5">3</text>
<text x="250.2" y="89.5">2</text>
<text x="256.1" y="118.7">6</text>
<text x="1.9" y="128.7">ITEM NO.</text>
<text x="45.8" y="128.7">PART NUMBER</text>
<text x="104.6" y="128.7">QTY.</text>
<text x="10.6" y="136.7">1</text>
<text x="23.2" y="136.7">Platform 2 - Assembly</text>
<text x="108.4" y="136.7">1</text>
<text x="233.4" y="135.8">4</text>
<text x="10.6" y="143.2">2</text>
<text x="23.2" y="143.2">Platform 1 - Assembly</text>
<text x="108.4" y="143.2">1</text>
<text x="10.6" y="149.7">3</text>
<text x="23.2" y="149.7">Platform 3 - Assembly</text>
<text x="108.4" y="149.7">1</text>
<text x="232.1" y="150.2">8</text>
<text x="10.6" y="157.1">4</text>
<text x="23.2" y="157.1">Sweivel Joint</text>
<text x="108.4" y="157.1">8</text>
<text x="10.6" y="163.6">5</text>
<text x="23.2" y="163.6">Hinge_Component_40x40</text>
<text x="107.1" y="163.6">24</text>
<text x="10.6" y="170.1">6</text>
<text x="108.4" y="170.1">2</text>
<text x="10.6" y="176.6">7</text>
<text x="23.2" y="176.6">Platform 1 - Storage Flap</text>
<text x="108.4" y="176.6">2</text>
<text x="10.6" y="183.1">8</text>
<text x="23.2" y="183.1">Platform 3 - Storage Flap</text>
<text x="108.4" y="183.1">2</text>
<text x="148.9" y="180.6">1</text>
<text x="200.4" y="180.6">Full Platform Assembly</text>
<text x="10.6" y="189.7">9</text>
<text x="108.4" y="196.2">1</text>
<text x="108.4" y="201.8">1</text>
</g>
<g font-size="4.6" fill="#00f">
<text x="204.8" y="43.4">10</text>
<text x="240.8" y="124.4">11</text>
<text x="23.2" y="170.1">Platform 2 - Storage Flap</text>
<text x="23.2" y="189.7">Top/Bottom - Storage Flap</text>
<text x="108.4" y="189.7">2</text>
<text x="9.3" y="196.2">10</text>
<text x="23.1" y="196.2">Cushion</text>
<text x="9.3" y="201.8">11</text>
<text x="23.1" y="201.8">Bellow</text>
</g>
<text font-size="4.6" fill="#a0006e" x="45.8" y="65.8" transform="rotate(-90 45.8 65.8)">1650.0</text>
<text font-size="4.6" fill="#808080" x="144.8" y="111">600.0</text>
<g font-size="4.2">
<text x="185.2" y="176.7">TITLE:</text>
<text x="123.5" y="191">MATERIAL:</text>
<text x="185.2" y="191">DWG NO.</text>
</g>
<text font-size="3.9" x="269.1" y="191.5">A4</text>
<text font-size="3.6" x="10.8" y="213">SOLIDWORKS Educational Product. For Instructional Use Only.</text>
<g font-size="2">
<text x="198.2" y="201.6">SCALE:1:20</text>
<text x="242.7" y="201.6">SHEET 1 OF 20</text>
</g>
</svg>
